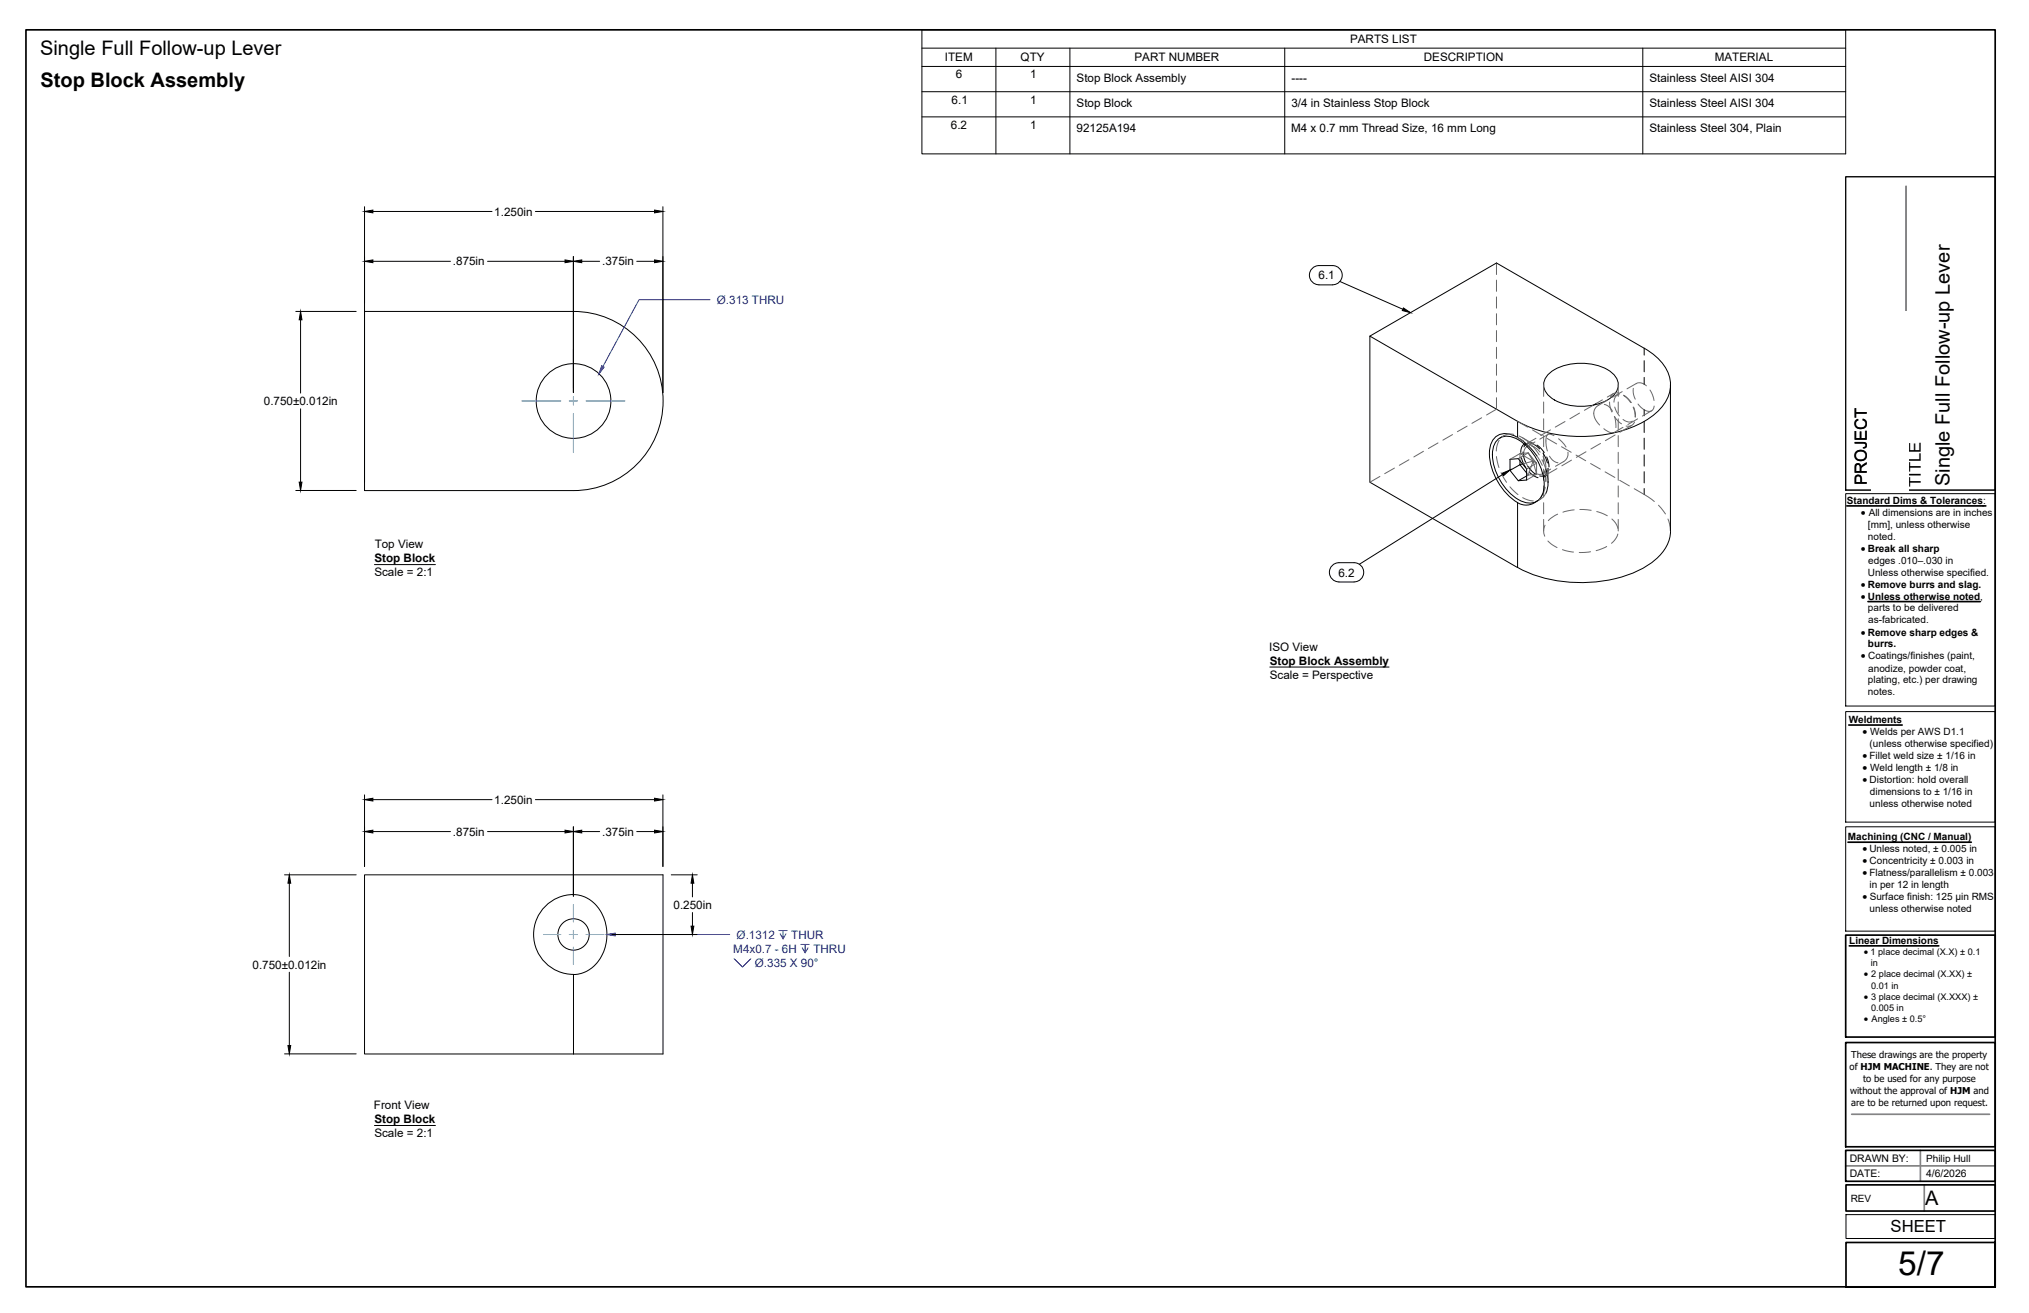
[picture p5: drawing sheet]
<svg xmlns="http://www.w3.org/2000/svg" width="432mm" height="279mm" viewBox="0 0 432 279" stroke-linecap="round" stroke-linejoin="round" font-family="sans-serif">
<!-- layer: Hidden -->
<g fill="none" stroke="#686868" stroke-width=".21">
<path d="M318.5 56v2.4M318.5 59.6v2.4M318.5 63.2v2.4M318.5 66.8v2.3M318.5 70.3v2.4M318.5 73.9v2.4M318.5 77.5v2.4M296.8 99.6l-2.1 1.2M299.8 97.8l-2 1.2M302.9 96l-2 1.2M306 94.3l-2 1.1M309.1 92.5l-2 1.2"/>
<path d="M312.2 90.7l-2 1.2M315.3 88.9l-2.1 1.2M318.5 97.2l.5 2.3M318.5 84.6v2.5l-2.1 1.2M318.5 81v2.4M319 93.7l-.4 1.1-.2 1.2M320 92.7l-.4 .3M321.4 97.7l2.1-1.2v1.5M322.1 92.4h-1.3l-.9 .4M323 89.7l2.1 1.2M323 93.1l1.3 .8M323.1 97.6l2.1-1.2-1.7 .1 2.8 1.6"/>
<path d="M323.3 92.8l2 1.3M323.9 93.1l2.6 1.5-.8-.3-.8 .1 2-1.1M324.6 98.2l.6 1.1 .7 .8M324.9 95.1l-.5 .7-.1 1.3M324.9 99.8l2.1-1.2v2.3l-2.1 1.3M325.2 96.4l1.8 2.2-.7-.5zM325.3 94.4l1.3 .8M326 94.9l1 .5 .8 .8M326.1 94.9l1.5 1.9M326.1 91.5l2.1 1.2M326.3 98.1l.7 2.8-1.8 .2zM326.3 98.1l-2.3 .6"/>
<path d="M326.7 94l-1.7 1M327.1 97l1.1 2M328.1 97.8l.9 1.9M328.4 97.2l.6 1.6v3.6M328.5 81.9v2.4M328.5 85.5v2.4M328.5 89.1v2.4M328.5 92.7v2.4M328.5 96.2v2.4M328.5 99.8v2.4M329.2 93.3l2.1 1.2M329.4 92.5l-1.7 1"/>
<path d="M329.8 97.1l.7 .9 1.1 .5M330 91.5l-2.1 1.2M330 99.8l-1.7 1M330.7 92.7l-1.1-.3-.5 .4-.1 1.5 .3 1.7M331.3 99.7l-2.5 1.5 .5-.6 .2-.9v2.8M331.7 93.4l.8 .7 .8 1M332.3 95.1l2.1 1.1M332.7 98.2l-1.7 1M333.1 89.7l-2.1 1.2M333.7 96.2v.6l-.2 .7-.8 .8M334.4 97.9l-2 1.2M335.4 96.8l2.1 1.2"/>
<path d="M336.1 87.9l-2 1.2M337.5 96.1l-2 1.2M338.5 98.6l2.1 1.2M339.1 86.2l-1.9 1.1M340.3 86.2l-.9 .8-.2 1.1 .3 1.2 .9 1.1M340.6 94.4l-2 1.1M341 85.1l-1.3 .7M341.3 91.2l1.2 .8 1 .1M341.4 86.1l1.1 .5 .7 .9M342.1 85.1l-2 1.2M342.5 85.6l.1 .7 .4 1.4M343.3 83.8l-1.2 .7"/>
<path d="M343.6 88.6l.8 1.1 .7 .5M343.6 88.6l.3 1.3v1.1M343.6 86.6l.3 .8 .7 1.1M343.7 92.6l-2 1.2M344.4 81.9v2.4M344.4 85.5v2.4M344.4 89.1v2.4M344.4 92.7v2.4M344.4 96.2v2.4M344.4 99.8v2.4M344.5 83.7l-.5-.1a1.3 1.3 0 0 0-1.3 .9M344.6 84h-.1a1.49 1.49 0 0 0-1 1.6"/>
<path d="M345.2 83.3l-2 1.2M345.4 89.3l1.1 .5 .9-.2M345.4 90.9l-1.9 1.2M345.5 84.1l1.5 1.6M345.6 84.1l.4 .3M345.6 84.2l.9 .7 .7 .8M347.2 90.5l-2.5 1.5M347.6 86.6l.3 1.2 .1 1M347.6 82.6v1l.4 1.3M347.7 86.6l.3 1.4v.7M347.9 89.8l-.1 .1a1.46 1.46 0 0 1-1.7 .8M348 87.9v.5"/>
<path d="M348.2 81.6a2.02 2.02 0 0 1 2.2 .5M348.3 81.6l-2.1 1.1M348.5 89.1l-2.1 1.2M348.6 86a3.2 3.2 0 0 0 1.5 1.3l.7 .2h.6l.4-.4 .2-.7M351.2 83l.5 1.1 .3 1.1M351.5 87.4l-2 1.1M293.7 101.4l-2.2 1.2M319.4 100.6l1.2 2M321.3 103.6l1.7 1.6M324 105.9l1.1 .5 1.2 .2M324.9 100.6l.3 .5-.3 .2M327 106.7h.1"/>
<path d="M327.8 106.2l-.4 .2M328.5 103.4v2.4M328.5 107v2.3M328.5 110.5v2.5M328.6 100.2l.4 2.3M328.7 100.4a1.36 1.36 0 0 1-1.9 .3M328.8 111.8l-.1 .3a2.72 2.72 0 0 0 0 2M328.8 103.7l-.4 1.2-.5 .9M329 105l-.6 .8-.9 .6M329.4 115.1l.6 .6 1.4 .8M331.5 109.4l-1.1 .6-.9 .8M332.5 117l2.4 .5"/>
<path d="M335 108.5l-2.4 .5M336.2 108.4l2.4 .2M338.5 117.4l-2.4 .2M339.8 108.9l2.3 .8M341.6 100.4l2.1 1.2M341.9 116.3l-2.2 .9M343 110.4l.8 .9 .5 1.2M344.3 113.6l-.4 1-1 1M344.4 103.4v2.4M344.4 107v2.3M344.4 110.5v2.5M344.7 102.2l2.1 1.2"/>
<path d="M347.8 104l3 1.7 1.3 1M353 107.5l1.4 1.9M355 110.4l.3 1.2 .2 1.4"/>
</g>
<!-- layer: Visible -->
<g fill="none" stroke="#000" stroke-width=".21">
<path d="M77.6 66.3h44.5a19.1 19.1 0 0 1 19 19 19.1 19.1 0 0 1-19 19.1h-44.5zM291.5 71.5l27-15.5 31.4 18.1a10.1 10.1 0 0 1 5.6 7.2 8.3 8.3 0 0 1-4.2 7.5 28.1 28.1 0 0 1-19.1 3.8 25.2 25.2 0 0 1-9.2-2.9M329.3 79.8a10.4 10.4 0 0 1 8.8-2.4 8.1 8.1 0 0 1 5.9 3.1 3.1 3.1 0 0 1-1.1 4.1 11.9 11.9 0 0 1-12.9 0 3.1 3.1 0 0 1-.7-4.8zM318.7 93.6a3.5 3.5 0 0 1 4.4 0 11.9 11.9 0 0 1 5.5 10.5 3.1 3.1 0 0 1-4.6 2.6 11.6 11.6 0 0 1-6.3-10.9l.2-.9zM319.6 93l-.4 .2M323 89.7l-31.5-18.2v31.1l31.5 18.2M323.5 98.9l-2.1 1.2v-2.4l1.7-.1 1.8 2.2v2.4l-1.8 .1M323.5 98v.9M323.5 98.9l1.4 1.7M324 98.7l-.5 .2M327.1 97l-1.3-1.6-2.2-1.9a6.3 6.3 0 0 0-4.2-1.1 3.9 3.9 0 0 0-2.4 4.2 13.3 13.3 0 0 0 6 10.4M329 99.7a7.2 7.2 0 0 1 0 5.3"/>
<path d="M339.7 85.8l-.6 .4M355.5 81.9v31.1M321.4 100.1l1.7 2.2 1.8-1M327 106.7l-.6 .4a3.5 3.5 0 0 1-3.4-.1M327.4 106.4l-.4 .3M329.5 102.5v.2M355.5 113a9.1 9.1 0 0 1-4.8 7.3 29.4 29.4 0 0 1-21.5 2.8l-3.9-1.2-2.3-1.1M77.6 186.2h63.5v38.1h-63.5zM122.1 207.3a8.4 8.4 0 0 1-8.5-9.4 8.4 8.4 0 0 1 10.5-7.2 8.9 8.9 0 0 1 4.8 10.5l-.4 1.3-1.1 2a6.7 6.7 0 0 1-5.4 2.9"/>
<circle cx="122.1" cy="85.3" r="7.9"/>
<circle cx="122.1" cy="198.8" r="3.3"/>
</g>
<!-- layer: Visible Narrow -->
<path d="M323 89.7v3.4M323 107v13.8M122 186.2v4.2M122 207.4v16.9" fill="none" stroke="#000" stroke-width=".21"/>
<!-- layer: Hidden Narrow -->
<g fill="none" stroke="#000" stroke-width=".21">
<path d="M349.9 74.1v1.5M349.9 76.8v2.3M323.8 97.4l.9 2.1M324.1 96.2l.5 2.1M324.6 94.3l-.7 .7-.3 1.3M325.2 99.3l.4 .6 1.1 .9M325.8 94.3l1.2 .6 .7 .6M326.1 94.3l-.5-.1a1.43 1.43 0 0 0-1.3 .9M327.1 94.7l1.5 1.6M328.4 96.4l.9 2.1M329.2 97.2l.3 1.2 .1 1M329.5 99.7l-.2 .8a1.57 1.57 0 0 1-.8 1.1"/>
<path d="M349.9 80.3v1.5M349.9 87.2v1.3M349.9 89.7v2.3M349.9 93.2v2.4M349.9 96.8v2.4M325.4 100.4l1.1 .9 .8 .4M329.5 100.4l-.1 .2a1.46 1.46 0 0 1-1.7 .7M349.9 100.4v2.4M349.9 103.9v1.3"/>
</g>
<!-- layer: Titleblock -->
<path d="M405.6 39.7v64.6M394.1 237.1h29.3M392.8 248.1h31.8M408.7 244.8v6.6M409.5 252.1v5.6" fill="none" stroke="#848484" stroke-width=".36"/>
<path d="M5.5 6.4h419.1v267.4v-9.4h-31.7v9.4h31.7h-419.1zM393 107.7h29.6M397.5 128h23.9M393.4 154.3h11.4M393.3 179.2h26.2M392.8 199h31.8v21.7h-31.8zM393.6 201.3h19M392.8 221.8h31.8v22.2h-31.8zM392.8 244.8h31.8v6.6h-31.8zM392.9 252.1h31.7v5.6h-31.7z" fill="none" stroke="#000" stroke-width=".36"/>
<path d="M392.8 37.6h31.8v66.7h-31.8zM392.8 105.1h31.8v45.1h-31.8zM392.8 151.4h31.8v23.5h-31.8zM392.8 175.9h31.8v22.2h-31.8zM392.9 258.5h31.7v5h-31.7z" fill="none" stroke="#000" stroke-width=".21"/>
<!-- layer: Parts Lists -->
<path d="M196.2 6.4h196.6v26.3h-196.6zM196.2 10.2h196.6M196.2 14.1h196.6M196.2 19.5h196.6M211.9 10.2v22.5M227.7 10.2v22.5M273.4 10.2v22.5M349.6 10.2v22.5M196.2 24.9h196.6" fill="none" stroke="#000" stroke-width=".21"/>
<!-- layer: Balloons -->
<path d="M283.6 56.5h-2.9a2.04 2.04 0 0 0-2 2.1 2.04 2.04 0 0 0 2 2h2.9M283.6 56.5a2.04 2.04 0 0 1 2 2.1 2.04 2.04 0 0 1-2 2M284.9 123.8h3.3M285 123.8a2.04 2.04 0 0 1-2.1-2 2.04 2.04 0 0 1 2.1-2.1h3.2a2.04 2.04 0 0 1 2 2.1 2.04 2.04 0 0 1-2 2" fill="none" stroke="#000" stroke-width=".21"/>
<!-- layer: 0 -->
<path d="M298.7 65.5l1.5 1-1.8-.4zM319.7 100.7l1.7-.7-1.4 1.2z" fill="#000" stroke="#000" stroke-width=".21"/>
<path d="M285.2 59.9l13.3 5.9M319.8 100.9l-30.5 19.2" fill="none" stroke="#000" stroke-width=".21"/>
<!-- layer: Notes -->
<path d="M79.7 120.1h13M270.2 141.9h25.4M79.7 239.5h13" fill="none" stroke="#000" stroke-width=".21"/>
<!-- layer: Hole Notes -->
<path d="M151.1 63.8h-15.1l-7.7 14.2M130.9 198.9h24.4M165.8 198h1.7M166.6 198v1.8l-.6-1.1M167.3 198.7l-.7 1.1M156.2 204l1.8 1.8 1.8-1.8M170.5 201h1.7M171.3 201v1.8l-.6-1.1M172 201.7l-.7 1.1" fill="none" stroke="#00f" stroke-width=".21"/>
<g fill="#00f" stroke="#00f" stroke-width=".21">
<path d="M129.2 198.9l1.7-.3v.6z"/>
<path d="M128.1 77.8l.5 .3-1.1 1.4z"/>
</g>
<!-- layer: FD_Dimensions -->
<g fill="none" stroke="#000" stroke-width=".21">
<path d="M77.6 44v58.6M79.4 45h25.3M79.4 55.6h16.5M103.8 55.6h16.4M113.9 45h25.4M122 54.6v28.9M123.8 55.6h3.8M135.5 55.6h3.8M141.1 44v39.5M62.9 66.3h12.9M64 68.1v15.6M64 87v15.6"/>
<path d="M62.9 104.4h12.9M77.6 169.1v15.3M79.4 170.2h25.3M79.4 177h16.5M103.8 177h16.4M113.9 170.2h25.4M122 175.9v14.8M123.8 177h3.8M135.5 177h3.8M141.1 169.1v15.3M60.6 186.2h15.2M61.6 187.9v15.6"/>
<path d="M130.2 198.9h18.2M142.9 186.2h5.5M147.4 187.9v3M147.4 194.2v2.9M61.6 206.9v15.6M60.6 224.3h15.2"/>
</g>
<g fill="#000" stroke="#000" stroke-width=".21">
<path d="M77.6 45l1.8-.3v.6zM77.6 55.6l1.8-.3v.6zM120.2 55.3l1.8 .3-1.8 .3zM122 55.6l1.8-.3v.6zM139.3 44.7l1.8 .3-1.8 .3zM139.3 55.3l1.8 .3-1.8 .3zM64 66.3l.3 1.8h-.6zM63.7 102.6h.6l-.3 1.8zM77.6 170.2l1.8-.3v.6zM77.6 177l1.8-.3v.5zM120.2 176.7l1.8 .3-1.8 .2zM122 177l1.8-.3v.5z"/>
<path d="M139.3 169.9l1.8 .3-1.8 .3zM139.3 176.7l1.8 .3-1.8 .2zM61.6 186.2l.3 1.7h-.6zM147.4 186.2l.3 1.7h-.6zM147.1 197.1h.6l-.3 1.8zM61.3 222.5h.6l-.3 1.8z"/>
</g>
<!-- layer: Smart Centers -->
<path d="M122 74.3v8.4M111 85.3h8.4M121.1 85.3h1.8M122 84.4v1.8M122 88v8.3M124.7 85.3h8.3M115.7 198.9h3.7M121.1 198.9h1.8M122 192.5v3.7M122 198v1.8M124.7 198.9h3.7M122 201.5v3.8" fill="none" stroke="#0af" stroke-width=".21"/>
<g fill="#fff" stroke="#fff" stroke-width=".35">
<path d="M399.4 68.6h5.3v34.9h-5.3z"/>
<path d="M399.4 71.2h5.3v32.3h-5.3z"/>
<path d="M399.4 89.9h5.3v13.6h-5.3z"/>
<path d="M399.4 68.6h5.3v19.8h-5.3z"/>
</g>
<path d="M398.3 66.3h7.9v38.1h-7.9z" fill="#fff"/>
<text font-size="7.1" x="404" y="271.4">5/7</text>
<g font-size="4.3">
<text x="8.6" y="11.7">Single Full Follow-up Lever</text>
<text x="8.6" y="18.5">Stop Block Assembly</text>
<text x="415" y="103.4" transform="rotate(-90 415 103.4)">Single Full Follow-up Lever</text>
<text x="409.7" y="256.5">A</text>
</g>
<g font-size="3.5">
<text x="397.3" y="103.3" transform="rotate(-90 397.3 103.3)">PROJECT</text>
<text x="408.7" y="103.6" transform="rotate(-90 408.7 103.6)">TITLE</text>
<text x="402.3" y="262.1">SHEET</text>
</g>
<g font-size="2.5">
<text x="287.3" y="9.2">PARTS LIST</text>
<text x="201.1" y="13.1">ITEM</text>
<text x="203.4" y="16.7">6</text>
<text x="217.2" y="13">QTY</text>
<text x="219.2" y="16.7">1</text>
<text x="229.1" y="17.5">Stop Block Assembly</text>
<text x="241.4" y="13.1">PART NUMBER</text>
<text x="274.8" y="17.4">----</text>
<text x="303" y="13.1">DESCRIPTION</text>
<text x="351" y="17.5">Stainless Steel AISI 304</text>
<text x="364.9" y="13.1">MATERIAL</text>
<text x="202.5" y="22.1">6.1</text>
<text x="219.2" y="22.1">1</text>
<text x="229.1" y="22.8">Stop Block</text>
<text x="274.8" y="22.8">3/4 in Stainless Stop Block</text>
<text x="351" y="22.8">Stainless Steel AISI 304</text>
<text x="202.4" y="27.4">6.2</text>
<text x="219.2" y="27.4">1</text>
<text x="229.1" y="28.2">92125A194</text>
<text x="274.7" y="28.2">M4 x 0.7 mm Thread Size, 16 mm Long</text>
<text x="351" y="28.2">Stainless Steel 304, Plain</text>
<text x="105.2" y="45.9">1.250in</text>
<text x="96.4" y="56.5">.875in</text>
<text x="128.1" y="56.5">.375in</text>
<text x="280.6" y="59.4">6.1</text>
<text x="56.2" y="86.2">0.750±0.012in</text>
<text x="79.7" y="119.6">Stop Block</text>
<text x="79.7" y="116.6">Top View</text>
<text x="79.7" y="122.6">Scale = 2:1</text>
<text x="284.8" y="122.7">6.2</text>
<text x="270.1" y="138.4">ISO View</text>
<text x="270.2" y="141.4">Stop Block Assembly</text>
<text x="270.2" y="144.4">Scale = Perspective</text>
<text x="105.2" y="171">1.250in</text>
<text x="96.4" y="177.8">.875in</text>
<text x="128.1" y="177.8">.375in</text>
<text x="143.3" y="193.4">0.250in</text>
<text x="53.7" y="206.1">0.750±0.012in</text>
<text x="79.6" y="236">Front View</text>
<text x="79.7" y="239">Stop Block</text>
<text x="79.7" y="242">Scale = 2:1</text>
</g>
<g font-size="2.5" fill="#00f">
<text x="152.6" y="64.7">Ø.313 THRU</text>
<text x="156.1" y="202.8">M4x0.7 - 6H</text>
<text x="156.8" y="199.8">Ø.1312</text>
<text x="168.4" y="199.8">THUR</text>
<text x="173.1" y="202.8">THRU</text>
<text x="160.7" y="205.8">Ø.335 X 90°</text>
</g>
<g font-size="2.3">
<text x="396" y="109.8">· All dimensions are in inches</text>
<text x="396" y="140.3">· Coatings/finishes (paint,</text>
<text x="396.4" y="156.4">· Welds per AWS D1.1</text>
<text x="396.4" y="161.5">· Fillet weld size ± 1/16 in</text>
<text x="396.4" y="164.1">· Weld length ± 1/8 in</text>
<text x="396.4" y="166.6">· Distortion: hold overall</text>
<text x="396.4" y="181.3">· Unless noted, ± 0.005 in</text>
<text x="396.4" y="183.9">· Concentricity ± 0.003 in</text>
<text x="396.4" y="186.4">· Flatness/parallelism ± 0.003</text>
<text x="396.4" y="191.6">· Surface finish: 125 µin RMS</text>
</g>
<g font-size="2.2">
<text x="396" y="117.4">· Break all sharp</text>
<text x="396" y="125">· Remove burrs and slag.</text>
<text x="396" y="127.6">· Unless otherwise noted,</text>
<text x="396" y="135.2">· Remove sharp edges &amp;</text>
<text x="393.7" y="250.5">DATE:</text>
<text x="393.7" y="247.2">DRAWN BY:</text>
<text x="409.9" y="250.5">4/6/2026</text>
</g>
<g font-size="2.1">
<text x="393" y="107.2">Standard Dims &amp; Tolerances:</text>
<text x="397.5" y="112.3">[mm], unless otherwise</text>
<text x="397.5" y="114.9">noted.</text>
<text x="397.6" y="119.9">edges .010–.030 in</text>
<text x="397.5" y="122.5">Unless otherwise specified.</text>
<text x="397.5" y="130.1">parts to be delivered</text>
<text x="397.5" y="137.8">burrs.</text>
<text x="397.6" y="132.7">as-fabricated.</text>
<text x="397.6" y="142.9">anodize, powder coat,</text>
<text x="397.5" y="145.4">plating, etc.) per drawing</text>
<text x="397.5" y="148">notes.</text>
<text x="393.4" y="153.8">Weldments</text>
<text x="397.9" y="159">(unless otherwise specified)</text>
<text x="397.9" y="171.7">unless otherwise noted</text>
<text x="398" y="169.2">dimensions to ± 1/16 in</text>
<text x="393.3" y="178.8">Machining (CNC / Manual)</text>
<text x="397.8" y="189">in per 12 in length</text>
<text x="397.9" y="194.1">unless otherwise noted</text>
<text x="393.6" y="200.8">Linear Dimensions</text>
<text x="396.7" y="203.2">· 1 place decimal (X.X) ± 0.1</text>
<text x="396.7" y="208">· 2 place decimal (X.XX) ±</text>
<text x="396.7" y="212.8">· 3 place decimal (X.XXX) ±</text>
<text x="396.7" y="217.6">· Angles ± 0.5°</text>
<text x="409.9" y="247.2">Philip Hull</text>
<text x="393.9" y="255.7">REV</text>
</g>
<g font-size="2">
<text x="398.2" y="205.6">in</text>
<text x="398.2" y="210.4">0.01 in</text>
<text x="398.2" y="215.2">0.005 in</text>
<text x="393.6" y="227.7">of HJM MACHINE. They are not</text>
<text x="394" y="225.2">These drawings are the property</text>
<text x="393.7" y="232.8">without the approval of HJM and</text>
<text x="396.5" y="230.3">to be used for any purpose</text>
<text x="393.9" y="235.3">are to be returned upon request.</text>
</g>
</svg>
